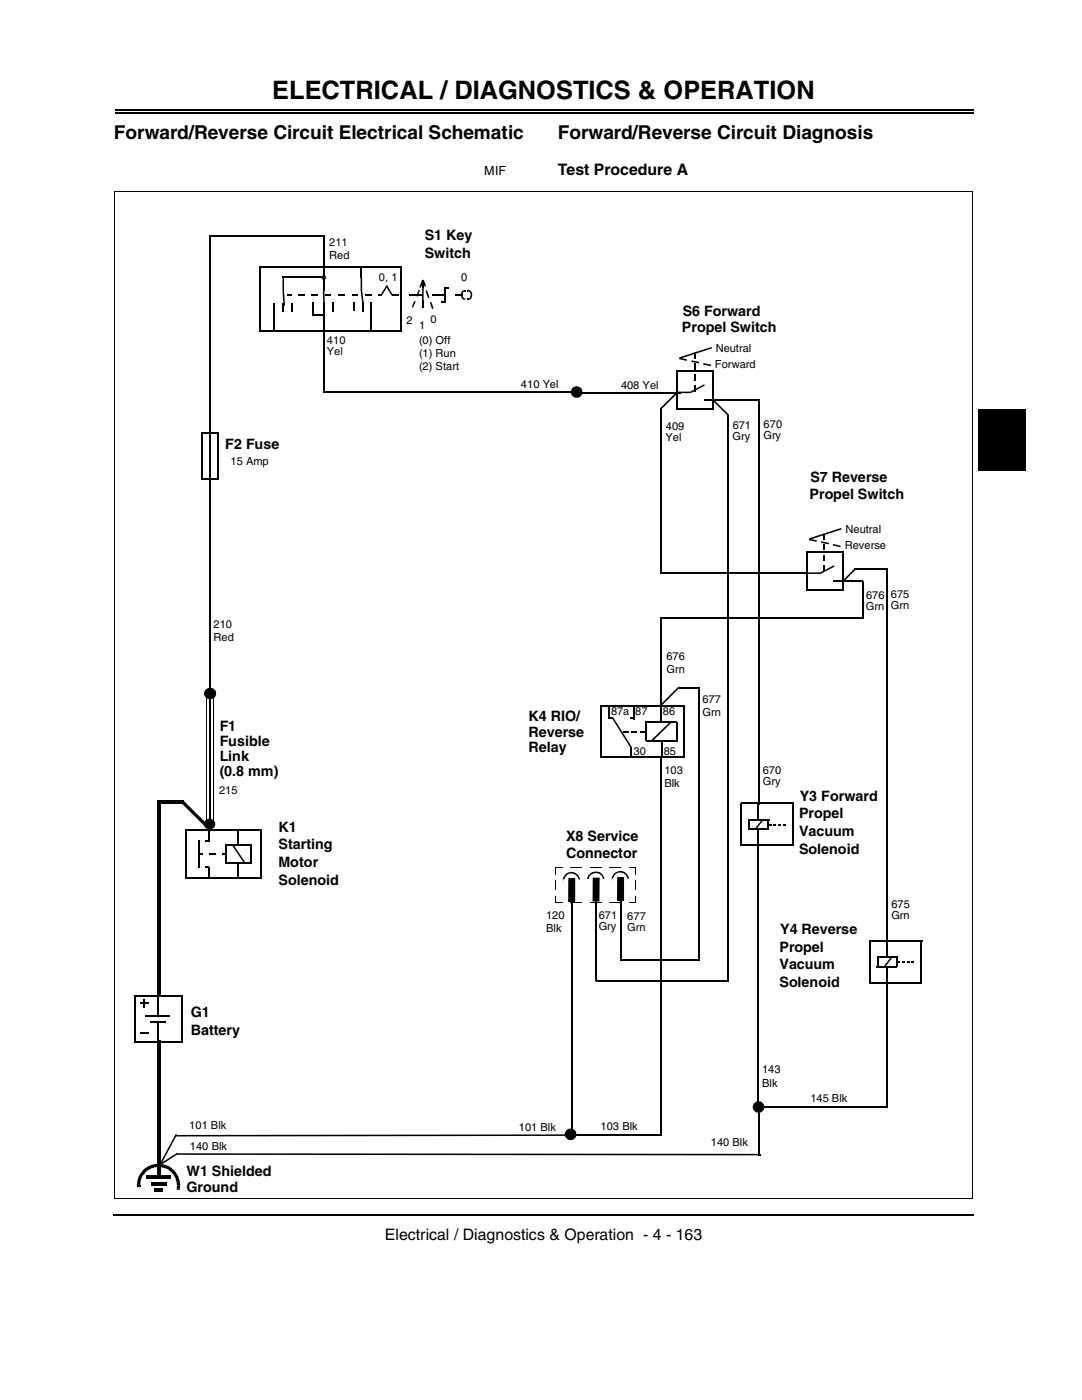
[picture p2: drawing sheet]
<svg xmlns="http://www.w3.org/2000/svg" width="216mm" height="279mm" viewBox="0 0 216 279" stroke-linecap="round" stroke-linejoin="round" font-family="sans-serif">
<g fill="#000">
<path d="M22.9 22.5h.2v.3h-.2zM23 21.8h.1v.3h-.1zM56.4 55.2h.1v.3h-.1zM57.4 58.7h.1v.3h-.1zM57.5 58.7h.5v.3h-.5zM58 58.7h.2v.3h-.2zM64.4 55.2h.2v.3h-.2zM64.5 53.2h.3v.1h-.3zM64.5 55.3h.3v.2h-.3zM64.3 55.1a.53 .53 0 0 1 .8 .2l-.3 .2-.2-.2h.1l-.3 .1v-.1l.2 .2 .2-.2 .3 .2-.3 .3h-.4l-.3-.3zM64.8 55.3v.2l.3-.2v.2zM75.5 58.7h.1v.3h-.1z"/>
<path d="M75.6 58.7h.5v.3h-.5zM76 58.7l.3 .1-.1 .1-.2-.1zM77.2 56.8l.1 .4-1 1.6-.3-.1zM76.1 58.7h.2v.3h-.2zM77.1 57.2l.2-.1 1 1.6-.3 .2zM78.3 58.7h.1v.3h-.1zM78 58.9l.3-.2 .1 .1-.3 .2zM78.4 58.7h1.1v.3h-1.1zM79.5 58.7h.2v.3h-.2zM83.7 57.2l.3 .1v.1l-.3-.1zM84.3 55.8h.3v.2h-.3zM84.3 56.1h.3v.2h-.3z"/>
<path d="M84.3 57.4h.3v.1h-.3zM84.3 56.3h.3v1.1h-.3zM84.1 56l.3 .1v.2l-.3-.2zM84.1 56.1l.3 .2-.4 1-.3-.1zM88.6 57.3h.9v.3h-.9zM89.5 57.3h.2v.3h-.2zM90.9 58.7h.1v.3h-.1zM91 58.7h1.1v.3h-1.1zM92.1 58.7h.2v.3h-.2zM92.4 58l.2-.1 .1 .3h-.1zM92.6 57.9h.2v.3h-.2zM92.8 59.5l.1 .1-.1 .3-.1-.1z"/>
<path d="M92.2 58.1l.2-.1 .2 .2-.3 .3v.3l.1 .6 .4 .1-.1 .3-.4-.1a1.22 1.22 0 0 1-.2-1.4zM92.8 57.9h.1v.3h-.1zM93.2 57.9h.2v.3h-.2zM93.3 59.5h.1v.3h-.1zM93.4 57.9a1.05 1.05 0 0 1 .9 .8 1.05 1.05 0 0 1-.5 1.1l-.2-.3 .3-.3v-.5l-.2-.4-.3-.1zM93.4 59.5h.2v.3h-.2zM93.5 59.6l.2-.1 .1 .3h-.2zM54.6 60.4h.3v.2h-.3zM54.6 65.9h.3v.2h-.3zM56.4 60.5h.3v.1h-.3zM56.4 62.2h.3v.1h-.3zM56.4 60.6h.3v1.6h-.3z"/>
<path d="M58.2 60.5h.3v.1h-.3zM58.2 62.1h.3v.2h-.3zM58.2 60.6h.3v1.5h-.3zM62.4 60.4h.3v.1h-.3zM64.6 60.3h.3v.1h-.3zM64.6 66h.3v.1h-.3zM64.8 62.6h.1v.3h-.1zM66.3 60.3h.3v.1h-.3zM66.3 62.2h.3v.1h-.3zM66.3 60.4h.3v1.8h-.3zM70.5 60.2h.3v.2h-.3zM70.5 61.9h.3v.2h-.3z"/>
<path d="M70.5 60.4h.3v1.5h-.3zM72.2 60.2h.3v.2h-.3zM72.2 62h.3v.2h-.3zM72.2 60.4h.3v1.6h-.3zM73.8 60.2h.3v.2h-.3zM73.8 66h.3v.2h-.3zM82.2 61.2l.3 .1-.1 .1-.2-.1zM82.7 60l.2 .1v.2l-.3-.2zM82.6 60.1l.3 .2-.4 1-.3-.1zM84.2 61.4h.3v.1h-.3zM84.3 59.9h.3v.2h-.3zM84.3 61.2h.3v.2h-.3z"/>
<path d="M84.3 60.1h.3v1.1h-.3zM88 60.1h.1v.3h-.1zM88.1 60.1h.7v.3h-.7zM113.9 179.9h.3v.1h-.3zM113.9 226.5h.3v.2h-.3zM22.7 242.3h.1v.3h-.1z"/>
</g>
<g fill="none" stroke="#000" stroke-width=".3">
<path d="M23.1 22.7h171.1M23.1 22h171.1M41.9 47.1v116.7M52 53.2h28.1M52 53.1v13M56.5 55.4h7.9M64.6 53.3v2M80 53.2v13.1M81.9 58.8h2.2M86.4 58.8h2.4M88.8 57.5v2.9M51.8 66.1h28.2"/>
<path d="M54.7 60.6v5.3M62.5 60.5v2.4M62.5 62.8h2.3M64.7 60.4v5.6M74 60.4v5.6M114.1 180v46.5M22.8 242.4h171.4"/>
</g>
<g fill="#000">
<path d="M59.5 58.7h.1v.3h-.1z" fill-rule="evenodd"/>
<path d="M59.6 58.7h1.1v.3h-1.1z" fill-rule="evenodd"/>
<path d="M60.7 58.7h.1v.3h-.1z" fill-rule="evenodd"/>
<path d="M62.2 58.7h.1v.3h-.1z" fill-rule="evenodd"/>
<path d="M62.3 58.7h1v.3h-1z" fill-rule="evenodd"/>
<path d="M63.3 58.7h.2v.3h-.2z" fill-rule="evenodd"/>
<path d="M64.8 58.7h.2v.3h-.2z" fill-rule="evenodd"/>
<path d="M65 58.7h1v.3h-1z" fill-rule="evenodd"/>
<path d="M66 58.7h.1v.3h-.1z" fill-rule="evenodd"/>
<path d="M67.5 58.7h.1v.3h-.1z" fill-rule="evenodd"/>
<path d="M67.6 58.7h1v.3h-1z" fill-rule="evenodd"/>
<path d="M68.6 58.7h.2v.3h-.2z" fill-rule="evenodd"/>
<path d="M70.2 58.7h.1v.3h-.1z" fill-rule="evenodd"/>
<path d="M70.3 58.7h1v.3h-1z" fill-rule="evenodd"/>
<path d="M71.3 58.7h.2v.3h-.2z" fill-rule="evenodd"/>
<path d="M72.8 58.7h.2v.3h-.2z" fill-rule="evenodd"/>
<path d="M73 58.7h1v.3h-1z" fill-rule="evenodd"/>
<path d="M74 58.7h.1v.3h-.1z" fill-rule="evenodd"/>
<path d="M81.7 58.7h.2v.3h-.2z" fill-rule="evenodd"/>
<path d="M84.1 58.7h.2v.3h-.2z" fill-rule="evenodd"/>
<path d="M86.3 58.7h.1v.3h-.1z" fill-rule="evenodd"/>
<path d="M88.8 58.7h.1v.3h-.1z" fill-rule="evenodd"/>
<circle cx="64.6" cy="55.4" r=".31"/>
</g>
<path d="M84.4 56v5.4" fill="none" stroke="#000" stroke-width=".38"/>
<path d="M28.9 233.6a4 4 0 0 1 4.6-.6 4 4 0 0 1 2.1 4.1l-4-.5h-4l.1-.6a3.7 3.7 0 0 1 1.2-2.4z" fill-rule="evenodd" fill="#fff"/>
<g fill="#000">
<path d="M41.2 138.2h1.6v.2h-1.6zM41.2 165h1.5v.2h-1.5zM27.9 200.1h1.7v.3h-1.7zM28 206h1.7v.4h-1.7zM28.6 199.4h.3v1.7h-.3zM31.4 207.7h.6v.3h-.6zM27.3 236.6h.7v.3h-.7zM28.9 233.2l.8-.4a4 4 0 0 1 2.9-.4l1.1 .3 1 .8 .9 1.4 .3 1.1-.6 .1-.4-1.2-1.1-1.3-.6-.4-1.2-.3-1.8 .2-.9 .6-1 1.2-.3 .9v.8h-.7l.1-.9a4.2 4.2 0 0 1 1.5-2.5zM29.2 234.7h4.9v.6h-4.9zM30.2 235.9h3v.7h-3zM30.8 237.1h1.7v.6h-1.7zM31.4 230.8h.6v.3h-.6z"/>
<path d="M31.4 208h.6v22.8h-.6zM31.4 231.1h.6v3.9h-.6zM35.3 236.1l.6-.1 .1 .6h-.7zM35.3 237.1l.6 .1v.3l-.6-.1zM35.3 236.6h.7l-.1 .6-.6-.1z"/>
</g>
<path d="M27 198.8h9.4M27 198.7v9.3M31.6 198.7v4M36.3 198.8v9.3M26.9 208h9.4M29.1 202.8h4.8M30 204h3M31.6 204.1v3.8" fill="none" stroke="#000" stroke-width=".3"/>
<path d="M41.2 138.2v26.9M42.7 138.3v26.9" fill="none" stroke="#000" stroke-width=".2"/>
<path d="M45 168.7h5.2v3.4h-5.2z" fill="#fff"/>
<g fill="none" stroke="#000" stroke-width=".3">
<path d="M40.1 95.6h3.3M40.2 86.4h3.4M40.2 86.2v9.4M43.4 86.4v9.4M37 175.2h15M37.1 165.6h15.1M37.1 165.5v9.7M41.6 172.9v2.2M44.9 172.1h5.3M45 168.7h5.3M45 168.6v3.5M47.6 165.7v3.1"/>
<path d="M47.6 172.1v3.1M50.2 168.7v3.6M52 165.6v9.7"/>
</g>
<g fill="#000">
<path d="M41.1 137.6a1.19 1.19 0 0 1 1.2-.3 1.19 1.19 0 0 1 .8 1.1h-.3l-.1-.5-.3-.3h-.5l-.6 .2-.3 .6 .3 .6 .7 .2 .6-.2 .2-.6h.3a1.17 1.17 0 0 1-1.6 1.1 1.17 1.17 0 0 1-.4-1.9zM42.8 138.4h.3zM31.3 159.8h.7v.3h-.7zM36.3 159.8h.3v.6h-.3zM36.1 160.1l.4-.4 .3 .2-.5 .5zM36.8 159.9l5.4 5.4-.5 .4-5.4-5.3zM31.4 159.8h.3v.6h-.3zM31.7 159.8h4.6v.6h-4.6zM41 172.9h.6v.3h-.6zM41.7 165.7l.5-.4 .2 .2-.5 .5zM41 163.7a1.17 1.17 0 0 1 1.2-.2 1.17 1.17 0 0 1 .8 .9l-.3 .1-.3-.6-.6-.2-.6 .2-.3 .6 .2 .4 .4 .3h.7l.4-.4 .1-.4 .3 .1a1.12 1.12 0 0 1-1.6 1 1.12 1.12 0 0 1-.4-1.8zM42.7 164.4l.3 .1z"/>
<path d="M46.4 168.8l.3-.1 2.2 3.3-.3 .1zM31.3 198.6h.7v.3h-.7zM31.3 160.1h.7v38.5h-.7zM32 232.1l.2 .2-.1 .1-.2-.2zM35 226.4l.3 .2-3.1 5.7-.2-.2zM35.1 226.3l.2 .2v.1l-.3-.2z"/>
</g>
<g fill="#000">
<path d="M41.1 163.8a.99 .99 0 0 1 1.5 0 .99 .99 0 0 1-.3 1.5 .99 .99 0 0 1-1.4-.5 .78 .78 0 0 1 .2-1z" fill-rule="evenodd"/>
<circle cx="42" cy="138.4" r="1"/>
</g>
<path d="M129 144.1h6v3.7h-6z" fill="#fff"/>
<g fill="none" stroke="#000" stroke-width=".3">
<path d="M56.5 55.5v2.7M64.6 55.6v2.4M72.1 55.3v2.6M114.9 78.3h20.7M135.2 74.1h7.3M135.2 74v7.6M135.2 78.3h2.6M142.4 74.1v7.6M132 81.6v32.8M135 81.6h7.4M132 114.4h28.8M160.9 117.7h7.4"/>
<path d="M161.1 110.2h7.3M161.1 110.1v7.6M161.1 114.4h2.6M168.3 110.2v7.7M119.8 151.2h16.7M119.9 140.8h16.7M119.9 140.7v10.5M121.5 140.8v2.7M126.5 140.9v2.6M128.8 147.8h6.2M129 144.1h6.2M129 143.9v3.9"/>
<path d="M132 140.8v3.3M132 151.4v75.1M132 147.7v3.4M135 144.1v3.9M136.5 140.8v10.5M147.8 168.7h10.4M147.9 160.2v8.5M147.9 160.3h10.4M158.2 160.3v8.6"/>
</g>
<g fill="#000">
<path d="M56.4 55.3h.3v.2h-.3zM56.4 58.2l.3-.1 .2 2.8h-.3zM64.4 55.5h.3v.1h-.3zM72 55.1h.3v.2h-.3zM72 55.3h.3v.1h-.3zM72 53.1h.3v.2h-.3zM72 53.3h.3v2h-.3zM72 57.9h.3l.3 2.5h-.3zM56.6 60.9h.3v.1l-.3 .1zM64.5 60.5h.3v.2h-.3zM72.3 60.4h.3v.2h-.3zM114.8 78.2h.1v.3h-.1z"/>
<path d="M135.1 78.2h.1v.3h-.1zM135 78.3l.1-.1 .2 .2-.1 .1zM131.8 81.4l3.2-3.1 .2 .2-3.1 3.1zM135.6 78.2h.2v.3h-.2zM135.6 71.4l1.5 .3-.1 .3-1.5-.3zM137.7 78.2l2.7-1.5 .1 .3-2.7 1.5zM138.4 70.4h.3v1.2h-.3zM138.4 72.6h.3v1.2h-.3zM138.4 74.7h.3v1.2h-.3zM138.4 76.9h.3v1.2h-.3zM138 71.9l1.5 .3v.3l-1.6-.3zM140.4 76.7h.1l.1 .2-.1 .1z"/>
<path d="M140.4 72.4l1.5 .4-.1 .3-1.5-.4zM135.6 71.3l6.4-2.1v.3l-6.4 2.1zM131.8 81.4h.3v.2h-.3zM131.7 81.5l.1-.1 .3 .2-.1 .1zM140.5 79.8h1.8v.3h-1.8zM131.8 114.4h.3v.1h-.3zM131.9 114.3h.1v.3h-.1zM160.8 114.3h.1v.3h-.1zM160.9 114.2h.2v.3h-.2zM161.5 107.5l1.5 .3-.1 .3-1.5-.3zM163.6 114.3l2.7-1.4 .1 .2-2.7 1.4zM164.3 106.5h.3v1.2h-.3z"/>
<path d="M164.3 108.6h.3v1.2h-.3zM164.3 110.7h.3v1.2h-.3zM164.3 112.8h.3v1.2h-.3zM163.9 108l1.5 .3-.1 .3-1.5-.3zM166.3 112.9l.1-.1 .1 .3h-.1zM166.4 115.9h1.8v.3h-1.8zM166.2 108.6l1.6 .3-.1 .3-1.5-.3zM161.5 107.4l6.3-2 .1 .3-6.3 2zM121.5 143.2h.7v.3h-.7zM122.1 143.3l.3-.1 3.7 6-.2 .1zM124.2 145.9h1.2v.3h-1.2zM125.8 143.2h.7v.3h-.7z"/>
<path d="M125.8 149.2h.3v1.9h-.3zM126 145.9h1.2v.3h-1.2zM127.8 145.9h1.1v.3h-1.1zM131.8 151.2h.3v.2h-.3zM130 147.7l3.8-3.7 .2 .2-3.8 3.7zM31.9 232.3l.1-.1 .1 .3-.1 .1zM32 232.2l3.1-2 .2 .3-3.2 2zM35 226.5h.1v.3h-.1zM35.1 230.2l.1-.1 .2 .3-.1 .1zM35.2 230.2h.1v.3h-.1zM113.6 226.4h.1v.3h-.1zM131.8 226.5h.3v.2h-.3z"/>
<path d="M151.6 230.3h.1v.3h-.1z"/>
</g>
<path d="M64.6 58v2.5M35.1 226.6h78.5M35.3 230.4h116.3" fill="none" stroke="#000" stroke-width=".42"/>
<path d="M149.4 163.6h3.9v1.8h-3.9z" fill="#fff"/>
<path d="M149.3 165.4h4M149.4 163.6h4.1M151.3 160.3v3.3M151.3 165.5v3.2M173.4 196.2h10.4M173.6 187.8h10.4M173.6 187.6v8.6M183.8 187.8v8.5" fill="none" stroke="#000" stroke-width=".3"/>
<path d="M149.3 163.5h.3v1.9h-.3zM152 163.6l.3 .2-1.4 1.7-.2-.2zM153.2 163.6h.3v2h-.3zM153.4 164.4h.5v.3h-.5zM154.4 164.4h.5v.3h-.5zM155.3 164.4h.5v.3h-.5zM156.2 164.4h.5v.3h-.5z" fill="#000"/>
<path d="M175.1 191.1h3.9v1.8h-3.9z" fill="#fff"/>
<g fill="none" stroke="#000" stroke-width=".3">
<path d="M142.2 79.9h9.2M145.3 83v112.7h-26.3M151.4 80v80.5M168.3 116h3.8M170.7 113.6h6.3M172.1 116.1v7.3M177 113.8v73.9M132 123.4v17.4M132 123.3h40M135.6 137.2h3.8v54.5h-15.4v-12.1M39.8 167.8v5.3M41.7 165.8v2.2"/>
<path d="M151.3 168.8v52.3M118.8 180.4v15.3M175 192.9h4M175.1 191.1h4.1M177 187.8v3.3M177 192.9v3.3M177 196.3v24.6M151.6 220.9h25.3"/>
</g>
<g fill="#000">
<path d="M114.1 77.5l.9-.4v.3l-.7 .4-.1 .6 .4 .6 .3 .1 .5-.1 .5-.5v-.6l-.4-.4-.5-.1v-.3a1.17 1.17 0 0 1 1 1.8l-.7 .5-.9-.2a1.21 1.21 0 0 1-.3-1.7zM115 77.1v.3zM142.3 79.6l.1 .1-.2 .2-.2-.1zM142.4 79.7l3 3-.3 .2-2.9-3zM151.4 79.8h.2v.3h-.2zM142.1 79.8h.1v.3h-.1zM145.2 82.8h.3v.2h-.3zM145.4 82.7l.1 .1-.2 .2-.2-.1zM151.2 79.9h.3v.1h-.3zM168.1 115.8h.2v.3h-.2zM168.2 115.8l.1-.1 .2 .2-.1 .1zM170.4 113.6l.2 .2-2.1 2.1-.2-.2z"/>
<path d="M170.4 113.6l.1-.1 .2 .2-.1 .1zM170.5 113.5h.2v.3h-.2zM172 116h.3v.1h-.3zM172.1 115.8h.2v.3h-.2zM176.9 113.6h.3v.2h-.3zM177 113.5h.1v.3h-.1zM131.8 123.2h.3v.2h-.3zM131.9 123.2h.1v.3h-.1zM135.4 137l.2 .2-.1 .1-.2-.2zM135.5 137.1h.1v.3h-.1zM139.3 137.1h.3v.1h-.3zM139.4 137.1h.2v.3h-.2z"/>
<path d="M172 123.4h.3v.1h-.3zM172 123.2h.1v.3h-.1zM131.8 140.8h.3v.1h-.3zM131.8 140.6l.1-.1 .2 .3-.1 .1zM131.9 140.5l3.4-3.4 .2 .2-3.4 3.5zM39.6 167.6h.4v.2h-.4zM39.6 173.1h.4v.2h-.4zM39.7 170.2h.2v.3h-.2zM39.9 170.2h.5v.3h-.5zM40.4 170.2h.1v.3h-.1zM41.1 167.7h.6v.3h-.6zM44.3 170.2h.1v.3h-.1z"/>
<path d="M44.4 170.2h.5v.3h-.5zM44.9 170.2h.2v.3h-.2zM113.1 174.3a1.77 1.77 0 0 1 2.6 .8 1.77 1.77 0 0 1-1.3 2.4 1.77 1.77 0 0 1-2.1-1.7l.3-.1 .2 .9 .4 .4 .5 .2 .9-.1 .7-.7 .2-.7-.3-.7-.4-.4-.5-.2-.6-.1-.5 .2-.5 .7-.1 .6-.3-.1 .1-.6zM112.3 175.7l.3 .1zM123.8 179.5h.3v.1h-.3zM151.2 168.7h.3v.1h-.3zM151.2 160.5h.3v.2h-.3zM118.7 195.7h.3v.1h-.3zM118.7 180.2h.3v.2h-.3zM118.9 195.5h.1v.3h-.1zM123.8 191.5h.2v.3h-.2zM123.8 191.7h.3v.1h-.3z"/>
<path d="M139.3 191.7h.3v.1h-.3zM139.4 191.5h.2v.3h-.2zM145.2 195.7h.3v.1h-.3zM145.3 195.5h.2v.3h-.2zM175 190.9h.3v2h-.3zM176.9 187.7h.3v.1h-.3zM176.9 196.1h.3v.2h-.3zM177.7 191.1l.2 .2-1.3 1.7-.2-.2zM178.9 191.1h.3v2h-.3zM179.1 191.9h.5v.3h-.5zM180 191.9h.6v.3h-.6zM180.9 191.9h.6v.3h-.6z"/>
<path d="M181.9 191.9h.5v.3h-.5zM151.2 221.1h.3v.1h-.3zM151.3 219.8l.1 .3zM150.5 220.1l.8-.3 .1 .3h-.4l-.4 .4-.1 .6 .5 .6h.7l.5-.4v-.7l-.5-.5h-.4l.1-.3a1.16 1.16 0 0 1 1.1 1.4 1.16 1.16 0 0 1-1.7 .7 1.16 1.16 0 0 1-.3-1.8zM151.5 220.8h.1v.3h-.1zM176.9 220.9h.3v.2h-.3zM176.9 220.8h.2v.3h-.2z"/>
</g>
<g fill="#000">
<path d="M41.8 170.2h.1v.3h-.1z" fill-rule="evenodd"/>
<path d="M41.9 170.2h.9v.3h-.9z" fill-rule="evenodd"/>
<path d="M42.8 170.2h.2v.3h-.2z" fill-rule="evenodd"/>
<circle cx="115" cy="78.2" r="1.01"/>
<circle cx="151.4" cy="220.9" r="1.01"/>
</g>
<path d="M112.2 175.5h3.8l-.1 2h-3.7z" fill="#fff"/>
<path d="M113.6 175.4h1v4.5l-1.1-.1z" fill="#000"/>
<path d="M117.4 174.7a1.75 1.75 0 0 1 2.9-.1 1.75 1.75 0 0 1-.8 2.7 1.75 1.75 0 0 1-2.4-1.6l.3-.1 .3 .9 .8 .6h.7l.4-.2 .6-.6 .1-1-.2-.5-.4-.3-.8-.3-.5 .1-.7 .5-.3 .9-.3-.1zM117.1 175.6l.3 .1zM113.4 175.2h1.4l-.2 .3h-1v-.3l.1 .2v4.4h-.3l.1-.1h1.1v.3h-1.2z" fill="#000"/>
<path d="M114.6 175.4v4.6" fill="none" stroke="#000" stroke-width=".3"/>
<path d="M114.1 175.4v5.2" fill="none" stroke="#000" stroke-width=".34"/>
<path d="M117.1 175.4h3.7v2h-3.7z" fill-rule="evenodd" fill="#fff"/>
<path d="M118.4 175.3h1.1v4.5h-1.1z" fill="#000"/>
<path d="M118.3 175.2h1.3l-.1 .3h-1.1v-.3l.2 .1-.1 4.5h-.3l.2-.2h1.1v.3h-1.3zM119.3 175.3h.3v4.6l-.3-.1zM122.5 174.3h.1a1.75 1.75 0 0 1 2.2-.2v.1a1.74 1.74 0 0 1-.3 2.9 1.74 1.74 0 0 1-2.5-1.5l.3-.1 .1 .6 .3 .5 .8 .4 .8-.1 .8-.7 .1-.7-.2-.7-.4-.4-.5-.2-.6-.1-.6 .3-.5 .6-.1 .6-.3-.1 .2-.6zM122 175.5l.3 .1z" fill="#000"/>
<path d="M118.9 175.3v5.1" fill="none" stroke="#000" stroke-width=".34"/>
<path d="M122 175.3h3.7v2h-3.7z" fill="#fff"/>
<g fill="#000">
<path d="M123.3 175.2h1.1v4.4h-1.1z"/>
<path d="M110.8 177.5l.2 .1z" fill-rule="evenodd"/>
<path d="M110.8 175.8h.2z" fill-rule="evenodd"/>
<path d="M110.8 175.8h.2v1.7h-.2z" fill-rule="evenodd"/>
<path d="M113.8 173.1l.1 .1z" fill-rule="evenodd"/>
<path d="M116 173.1l.1 .1z" fill-rule="evenodd"/>
<path d="M117.7 173.1l.1 .1z" fill-rule="evenodd"/>
<path d="M119.9 173.1l.1 .1z" fill-rule="evenodd"/>
<path d="M121.6 173.1l.1 .1z" fill-rule="evenodd"/>
<path d="M123.8 173.1l.1 .1z" fill-rule="evenodd"/>
<path d="M126.7 175.8h.2z" fill-rule="evenodd"/>
<path d="M126.7 177.5l.2 .1z" fill-rule="evenodd"/>
<path d="M126.7 175.8h.2v1.7h-.2z" fill-rule="evenodd"/>
<path d="M113.8 180.1l.1 .2z" fill-rule="evenodd"/>
<path d="M116 180.1l.1 .2z" fill-rule="evenodd"/>
<path d="M117.7 180.1l.1 .2z" fill-rule="evenodd"/>
<path d="M119.9 180.1l.1 .2z" fill-rule="evenodd"/>
<path d="M121.6 180.1l.1 .2z" fill-rule="evenodd"/>
<path d="M123.8 180.1l.1 .2z" fill-rule="evenodd"/>
<circle cx="113.8" cy="226.4" r="1.02"/>
</g>
<g fill="#000">
<path d="M41.7 47h.2v.3h-.2zM64.5 53.2h.3v.1h-.3zM64.5 47.1h.3v.1h-.3zM64.7 47h.1v.3h-.1zM83.1 59l.2 .1v.1l-.3-.1zM83.5 57.8l.3 .1v.1l-.3-.1zM83.5 57.9l.3 .1-.5 1.1-.2-.1zM84.3 55.9l.3-.1v.1l-.3 .2zM84.3 56.1l.3-.2 .4 1.1-.3 .1zM84.7 57.1l.3-.1v.1l-.3 .1zM84.9 58l.3-.1v.2l-.3 .1zM84.9 58.2l.3-.1 .5 1.2-.3 .1z"/>
<path d="M85.4 59.4l.3-.1v.2l-.3 .1zM64.6 65.9h.3v.1h-.3zM64.6 78.3h.3v.1h-.3zM64.6 78.2h.2v.3h-.2zM85.8 60.4l.3-.1v.1l-.3 .1zM85.8 60.5l.3-.1 .4 1-.3 .1zM86.2 61.5l.3-.1v.2l-.3 .1zM114.5 78.2h.1v.3h-.1zM195.1 93.1h9.6v.9h-9.6zM195.1 81.7h1v11.8h-1zM195.6 82.1h9.1v11.4h-9.1zM195.6 81.7h9.1v.9h-9.1z"/>
<path d="M110.8 174.4l.2 .1zM110.8 173.1h.2v1.3h-.2zM110.8 178.9l.2 .1zM110.9 173.1h1.2v.1h-1.2zM112.1 173.1l.1 .1zM123.2 175h1.4l-.2 .3h-1.1v-.3l.2 .2-.1 4.4h-.3l.2-.1h1.1v.3h-1.3zM125.6 173.1v.1zM125.6 173.1h1.3v.1h-1.3zM126.7 174.4l.2 .1zM126.7 173.2h.2v1.2h-.2zM126.7 178.9l.2 .1zM126.7 179h.2v1.3h-.2z"/>
<path d="M110.8 180.1h1.3v.2h-1.3zM110.8 179h.2v1.2h-.2zM112.1 180.1l.1 .2zM125.6 180.1v.2zM125.6 180.1h1.2v.2h-1.2zM113.8 226.4h.1v.3h-.1zM113.9 225.2l-.1 .3zM113 225.6l.4-.3 .5-.1v.3l-.4 .1-.4 .4-.1 .7 .6 .5h.6l.5-.5v-.5l-.4-.5-.5-.2 .1-.3a1.16 1.16 0 0 1 1.1 1.2 1.16 1.16 0 0 1-1.1 1.1 1.14 1.14 0 0 1-1.1-.7 1.14 1.14 0 0 1 .2-1.2zM131.6 226.4h.1v.3h-.1zM151.3 220.9h.3v.2h-.3zM151.3 230.4h.3v.2h-.3z"/>
</g>
<path d="M41.9 47.1h22.8M64.6 47.2v6M64.7 66v12.3M64.8 78.3h49.7M124.4 175.2v4.6M113.9 226.5h17.7M151.4 221.1v9.3" fill="none" stroke="#000" stroke-width=".3"/>
<path d="M123.8 175.2v5.2" fill="none" stroke="#000" stroke-width=".34"/>
<path d="M22.8 38.2h171.4M22.8 38.1v201.1M194.1 38.2v201.1M113.9 173.2h2.1M117.8 173.2h2.1M121.7 173.2h2.1M113.9 180.2h2.1M117.8 180.2h2.1M121.7 180.2h2.1M22.7 239.2h171.4" fill="none" stroke="#000" stroke-width=".2"/>
<text font-size="5.1" x="54.3" y="19.7">ELECTRICAL / DIAGNOSTICS &amp; OPERATION</text>
<g font-size="3.8">
<text x="22.7" y="27.8">Forward/Reverse Circuit Electrical Schematic</text>
<text x="111.3" y="27.8">Forward/Reverse Circuit Diagnosis</text>
</g>
<g font-size="3.2">
<text x="111.3" y="35">Test Procedure A</text>
<text x="76.8" y="247.4">Electrical / Diagnostics &amp; Operation - 4 - 163</text>
</g>
<g font-size="2.9">
<text x="84.8" y="47.9">S1 Key</text>
<text x="84.8" y="51.6">Switch</text>
<text x="136.2" y="63">S6 Forward</text>
<text x="136.1" y="66.2">Propel Switch</text>
<text x="44.9" y="89.7">F2 Fuse</text>
<text x="161.6" y="99.5">Propel Switch</text>
<text x="161.7" y="96.3">S7 Reverse</text>
<text x="105.5" y="144">K4 RIO/</text>
<text x="43.8" y="145.9">F1</text>
<text x="43.8" y="148.8">Fusible</text>
<text x="105.5" y="147">Reverse</text>
<text x="43.8" y="154.8">(0.8 mm)</text>
<text x="43.8" y="151.8">Link</text>
<text x="105.5" y="150">Relay</text>
<text x="159.6" y="159.9">Y3 Forward</text>
<text x="55.6" y="166.1">K1</text>
<text x="112.9" y="167.8">X8 Service</text>
<text x="159.5" y="163.3">Propel</text>
<text x="159.5" y="166.8">Vacuum</text>
<text x="55.6" y="169.4">Starting</text>
<text x="55.6" y="173.1">Motor</text>
<text x="112.9" y="171.2">Connector</text>
<text x="159.5" y="170.4">Solenoid</text>
<text x="55.6" y="176.7">Solenoid</text>
<text x="155.5" y="189.9">Propel</text>
<text x="155.7" y="186.4">Y4 Reverse</text>
<text x="155.5" y="193.3">Vacuum</text>
<text x="155.5" y="196.9">Solenoid</text>
<text x="38.1" y="202.9">G1</text>
<text x="38.1" y="206.5">Battery</text>
<text x="37.2" y="234.6">W1 Shielded</text>
<text x="37.2" y="237.8">Ground</text>
</g>
<text font-size="2.5" x="96.6" y="34.9">MIF</text>
<g font-size="2.2">
<text x="65.7" y="49.2">211</text>
<text x="65.7" y="51.7">Red</text>
<text x="75.6" y="56.1">0, 1</text>
<text x="92" y="56">0</text>
<text x="81.1" y="64.7">2</text>
<text x="83.6" y="65.6">1</text>
<text x="85.9" y="64.6">0</text>
<text x="65.2" y="70.9">Yel</text>
<text x="65.2" y="68.7">410</text>
<text x="83.6" y="68.7">(0) Off</text>
<text x="83.6" y="71.3">(1) Run</text>
<text x="142.8" y="70.2">Neutral</text>
<text x="83.6" y="73.9">(2) Start</text>
<text x="104" y="77.5">410 Yel</text>
<text x="123.9" y="77.6">408 Yel</text>
<text x="142.7" y="73.4">Forward</text>
<text x="132.8" y="88.1">Yel</text>
<text x="132.9" y="85.9">409</text>
<text x="146.2" y="87.8">Gry</text>
<text x="146.2" y="85.6">671</text>
<text x="152.3" y="87.6">Gry</text>
<text x="152.4" y="85.5">670</text>
<text x="46" y="92.7">15 Amp</text>
<text x="168.7" y="106.4">Neutral</text>
<text x="168.6" y="109.6">Reverse</text>
<text x="172.8" y="119.6">676</text>
<text x="177.8" y="119.4">675</text>
<text x="42.6" y="125.4">210</text>
<text x="172.8" y="121.8">Grn</text>
<text x="177.7" y="121.5">Grn</text>
<text x="42.6" y="128">Red</text>
<text x="133" y="131.8">676</text>
<text x="133" y="134.4">Grn</text>
<text x="121.9" y="142.7">87a</text>
<text x="126.7" y="142.8">87</text>
<text x="132.3" y="142.8">86</text>
<text x="140.2" y="140.3">677</text>
<text x="140.2" y="142.8">Grn</text>
<text x="126.4" y="150.7">30</text>
<text x="132.4" y="150.7">85</text>
<text x="132.6" y="154.4">103</text>
<text x="152.2" y="154.5">670</text>
<text x="43.7" y="158.5">215</text>
<text x="132.6" y="157.1">Blk</text>
<text x="152.2" y="156.6">Gry</text>
<text x="109" y="183.5">120</text>
<text x="119.5" y="185.6">Gry</text>
<text x="119.5" y="183.4">671</text>
<text x="125.1" y="185.7">Grn</text>
<text x="125.2" y="183.5">677</text>
<text x="177.9" y="183.3">Grn</text>
<text x="177.9" y="181.2">675</text>
<text x="109" y="186">Blk</text>
<text x="152.1" y="214.1">143</text>
<text x="152.1" y="216.9">Blk</text>
<text x="161.7" y="220">145 Blk</text>
<text x="37.8" y="225.3">101 Blk</text>
<text x="103.5" y="225.6">101 Blk</text>
<text x="119.8" y="225.5">103 Blk</text>
<text x="37.9" y="229.5">140 Blk</text>
<text x="141.9" y="228.8">140 Blk</text>
</g>
</svg>
